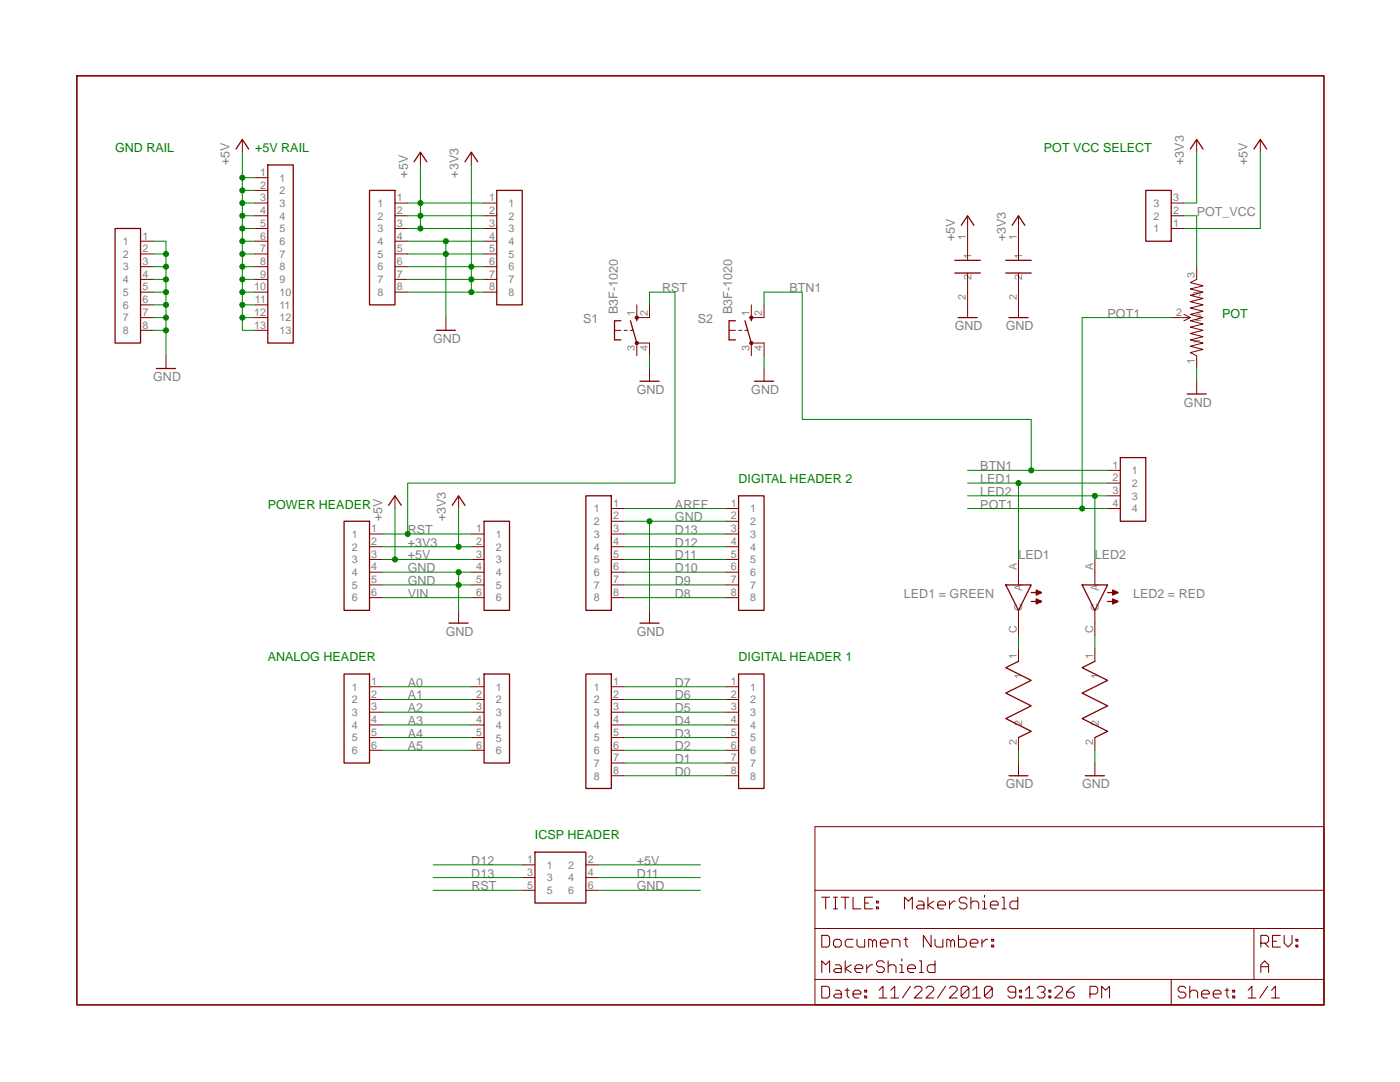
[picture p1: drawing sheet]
<svg xmlns="http://www.w3.org/2000/svg" width="279mm" height="216mm" viewBox="0 0 279 216" stroke-linecap="round" stroke-linejoin="round" font-family="sans-serif">
<g fill="none" stroke="#800000" stroke-width=".21">
<path d="M164 194.1v-2.4l.8 .8 .8-.8v2.4M166.7 192.5h.8l.4 .4v1.2h-1.2l-.4-.4 .4-.4h1.2M168.7 191.7v2.4M169.9 192.5l-1.2 .8 1.2 .8M170.6 193.3h1.6v-.4l-.4-.4h-.8l-.4 .4v.8l.4 .4h.8M173 192.5v1.6M174.1 192.5h-.3l-.8 .8M176.5 192.1l-.4-.4h-.8l-.4 .4v.4l.4 .4h.8l.4 .4v.4l-.4 .4h-.8l-.4-.4M177.2 192.9l.5-.4h.7l.4 .4v1.2M177.2 191.7v2.4M179.6 192.5h.4v1.6M179.6 194.1h.8"/>
<path d="M180 191.3v.4M181.1 193.3h1.6v-.4l-.4-.4h-.8l-.4 .4v.8l.4 .4h.8M183.5 191.7h.4v2.4M183.5 194.1h.8M186.6 191.7v2.4h-1.2l-.3-.4v-.8l.3-.4h1.2M251.6 194.1v-1.6l.8-.8 .8 .8v1.6M251.6 192.9h1.6"/>
</g>
<path d="M122.6 65.9h1.3M124.5 65.9h.7M125.8 65.9h.6M127.1 60.8v2.6h2.5v-2.6M127.1 71v-2.5h2.5v2.5" fill="none" stroke="#800000" stroke-width=".2"/>
<path d="M123.9 64h-1.3v3.8h1.3M127.1 63.4v.6" fill="none" stroke="#800000" stroke-width=".25"/>
<circle cx="127.1" cy="68.5" r=".33" fill="#800000"/>
<circle cx="127.1" cy="68.5" r=".33" fill="none" stroke="#800000" stroke-width=".2"/>
<circle cx="127.1" cy="63.4" r=".33" fill="#800000"/>
<g fill="none" stroke="#800000" stroke-width=".2">
<path d="M145.5 65.9h1.3M147.4 65.9h.6M148.7 65.9h.6M149.9 60.8v2.6h2.6v-2.6M149.9 71v-2.5h2.6v2.5M162.6 177.7h101.6M162.6 185.3h101.6M162.6 195.4h87.7M233.7 195.4v5.1M250.3 195.4h13.9v5.1h-101.6v-35.5h101.6v30.4M250.3 185.3v10.1"/>
<circle cx="127.1" cy="63.4" r=".33"/>
</g>
<path d="M125.8 64l1.3 4.5M146.8 64h-1.3v3.8h1.3M149.9 63.4v.6" fill="none" stroke="#800000" stroke-width=".25"/>
<path d="M15.3 15.1h248.9v185.4h-248.9z" fill="none" stroke="#800000" stroke-width=".32"/>
<g fill="none" stroke="#800000" stroke-width=".21">
<path d="M164 179h1.6M164.8 179v2.4M166.3 179h.8M166.7 179v2.4M167.9 179h1.6M168.7 179v2.4M170.2 179v2.4h1.6M174.1 179h-1.5v2.4h1.5M174.9 179.8h.4v.4h-.4zM183.2 179.8h.8l.4 .4v1.2h-1.2l-.3-.4 .3-.4h1.2M185.2 179v2.4M186.4 179.8l-1.2 .8 1.2 .8"/>
<path d="M189.5 179.8v1.6M190.6 179.8h-.4l-.7 .8M193 179.4l-.4-.4h-.8l-.4 .4v.4l.4 .4h.8l.4 .4v.4l-.4 .4h-.8l-.4-.4M193.8 179v2.4M196.1 179.8h.4v1.6M196.5 178.6v.4M200 179h.4v2.4M203.1 179v2.4h-1.1l-.5-.4v-.8l.5-.4h1.1M164 196.8h1.2l.4 .4v1.6l-.4 .3h-1.2zM164 186.6h1.2l.4 .4v1.6l-.4 .4h-1.2zM166.3 181.4h.8M166.7 197.6h.8l.4 .4v1.1h-1.2l-.4-.3 .4-.4h1.2"/>
<path d="M166.7 187.4h.8l.4 .4v.8l-.4 .4h-.8l-.4-.4v-.8zM168.7 197.6h.8M169.1 197.2v1.6l.4 .3M170.2 198.4h1.6v-.4l-.4-.4h-.8l-.4 .4v.8l.4 .3h.8M170.2 187.4h-1.1l-.4 .4v.8l.4 .4h1.1M171 187.4v1.2l.4 .4h1.2v-1.6M172.6 197.6h.4v.4h-.4zM172.6 198.8h.4v.3h-.4zM172.6 180.2h.8M173.4 189v-1.6h.4l.3 .4v1.2M174.1 187.8l.4-.4 .4 .4v1.2M174.9 181h.4v.4h-.4z"/>
<path d="M175.4 197.6l.8-.8v2.3M175.4 199.1h1.6M175.7 188.2h1.5v-.4l-.3-.4h-.8l-.4 .4v.8l.4 .4h.8M177.8 197.6l.8-.8v2.3M177.8 199.1h1.5M178 189v-1.6h1.2l.4 .4v1.2M180.4 187.4h.7M180.5 181.4v-2.4l.8 .8 .8-.8v2.4M180.8 187v1.6l.3 .4M181.7 196.8l-1.6 2.3M182.5 197.2l.3-.4h.8l.4 .4v.4l-1.5 1.5h1.5M184.8 197.2l.4-.4h.7l.5 .4v.4l-1.6 1.5h1.6"/>
<path d="M185.8 186.6v2.4l-1.5-2.4v2.4M186.6 187.4v1.2l.4 .4h1.2v-1.6M187.1 180.6h1.6v-.4l-.4-.4h-.8l-.4 .4v.8l.4 .4h.8M188.7 196.8l-1.6 2.3M189 189v-1.6h.3l.4 .4v1.2M189.5 197.2l.3-.4h.8l.4 .4v.4l-1.5 1.5h1.5M189.7 187.8l.4-.4 .4 .4v1.2M191.3 186.6v2.4h1.1l.4-.4v-.8l-.4-.4h-1.1M193.4 197.2l-1.6 1.6 .4 .3h.8l.4-.3v-1.6l-.4-.4h-.8l-.4 .4v1.6M193.6 188.2h1.6v-.4l-.4-.4h-.8l-.4 .4v.8l.4 .4h.8M193.8 180.2l.4-.4h.7l.4 .4v1.2M194.1 197.6l.8-.8v2.3"/>
<path d="M194.1 199.1h1.6M196 187.4v1.6M196.1 181.4h.8M197.1 187.4h-.4l-.7 .8M197.7 180.6h1.5v-.4l-.4-.4h-.7l-.4 .4v.8l.4 .4h.7M197.9 187.4h.4v.4h-.4zM197.9 188.6h.4v.4h-.4zM198 197.2l-1.5 1.6 .4 .3h.8l.3-.3v-1.6l-.3-.4h-.8l-.4 .4v1.6M200 181.4h.8M202.7 198h-1.2l-.4-.4v-.4l.4-.4h.8l.4 .4v1.6l-.4 .3h-.8l-.4-.3M203.5 197.6h.4v.4h-.4zM203.5 198.8h.4v.3h-.4z"/>
<path d="M204.7 197.6l.7-.8v2.3M204.7 199.1h1.5M207 197.2l.4-.4h.8l.4 .4v.4l-.4 .4h-.4M208.2 198l.4 .4v.4l-.4 .3h-.8l-.4-.3M209.3 197.6h.4v.4h-.4zM209.3 198.8h.4v.3h-.4zM210.5 197.2l.4-.4h.8l.4 .4v.4l-1.6 1.5h1.6M214.4 196.8l-.8 .4-.7 .8v.8l.3 .3h.8l.4-.3v-.4l-.4-.4h-1.1M217.5 198.4h1.2l.4-.4v-.8l-.4-.4h-1.2v2.3M219.9 199.1v-2.3l.7 .8 .8-.8v2.3M236.7 197.2l-.4-.4h-.8l-.4 .4v.4l.4 .4h.8l.4 .4v.4l-.4 .3h-.8l-.4-.3M237.4 198l.4-.4h.8l.4 .4v1.1"/>
<path d="M237.4 196.8v2.3M239.8 198.4h1.5v-.4l-.3-.4h-.8l-.4 .4v.8l.4 .3h.8M242.1 198.4h1.6v-.4l-.4-.4h-.8l-.4 .4v.8l.4 .3h.8M244.5 197.6h.7M244.9 197.2v1.6l.3 .3M246 197.6h.4v.4h-.4zM246 198.8h.4v.3h-.4zM249.1 197.6l.8-.8v2.3M249.1 199.1h1.5M251.6 188.2h1.2l.4-.4v-.8l-.4-.4h-1.2v2.4M252.4 188.2l.8 .8M253 196.8l-1.6 2.3"/>
<path d="M253.8 197.6l.7-.8v2.3M253.8 199.1h1.5M254 187.8h.7M255.5 186.6h-1.5v2.4h1.5M256.3 186.6v1.6l.8 .8 .8-.8v-1.6M258.6 187.4h.4v.4h-.4zM258.6 188.6h.4v.4h-.4z"/>
</g>
<circle cx="149.9" cy="68.5" r=".33" fill="#800000"/>
<circle cx="149.9" cy="68.5" r=".33" fill="none" stroke="#800000" stroke-width=".2"/>
<circle cx="149.9" cy="63.4" r=".33" fill="#800000"/>
<g fill="none" stroke="#800000" stroke-width=".2">
<path d="M48.4 27.8v2.6M50.9 35.5h2.5M50.9 38h2.5M83.9 30.4v2.5M94.1 30.4v2.5M238.8 27.8v2.6M251.5 27.8v2.6M28 48.1h2.6M28 50.7h2.6M28 53.2h2.6M28 55.8h2.6M28 58.3h2.6"/>
<path d="M50.9 40.5h2.5M50.9 43.1h2.5M50.9 45.6h2.5M50.9 48.1h2.5M50.9 50.7h2.5M50.9 53.2h2.5M50.9 55.8h2.5M50.9 58.3h2.5M78.8 40.5h2.6M78.8 43.1h2.6M78.8 45.6h2.6M78.8 48.1h2.6"/>
<path d="M78.8 50.7h2.6M78.8 53.2h2.6M78.8 55.8h2.6M78.8 58.3h2.6M96.6 40.5h2.5M96.6 43.1h2.5M96.6 45.6h2.5M96.6 48.1h2.5M96.6 50.7h2.5M96.6 53.2h2.5M96.6 55.8h2.5M96.6 58.3h2.5"/>
<path d="M193.1 43.1v8.8M193.1 54.5v8.9M203.3 43.1v8.8M203.3 54.5v8.9M233.7 40.5h2.6M233.7 43.1h2.6M233.7 45.6h2.6M238.8 53.2v2.6l-1.2 .6 2.5 .6-2.5 .7 2.5 .6-2.5 .6 2.5 .7-2.5 .6 2.5 .6-2.5 .7 2.5 .6-2.5 .6 2.5 .7-2.5 .6 2.5 .6-2.5 .7 2.5 .6-2.5 .6 2.5 .7-2.5 .6 2.5 .7-2.5 .6 2.5 .6-2.5 .7 1.2 .6v2.5M28 60.8h2.6M28 63.4h2.6M28 65.9h2.6M33.1 71v2.5"/>
<path d="M50.9 60.8h2.5M50.9 63.4h2.5M50.9 65.9h2.5M89 63.4v2.5M129.6 73.5v2.6M152.5 73.5v2.6M236.3 62.7l1.3 .7h-3.9M237.6 63.4l-1.3 .6M238.8 76.1v2.5M78.8 98.9v2.6M91.5 98.9v2.6M221 93.9h2.6"/>
<path d="M221 96.4h2.6M221 98.9h2.6M73.7 106.6h2.6M73.7 109.1h2.6M73.7 111.6h2.6M73.7 114.2h2.6M73.7 116.7h2.6M73.7 119.3h2.6M94.1 106.6h2.5M94.1 109.1h2.5M94.1 111.6h2.5M94.1 114.2h2.5"/>
<path d="M94.1 116.7h2.5M94.1 119.3h2.5M122 106.6h2.5M122 109.1h2.5M122 111.6h2.5M122 114.2h2.5M122 116.7h2.5M122 119.3h2.5M122 101.5h2.5M122 104h2.5M144.9 106.6h2.5M144.9 109.1h2.5"/>
<path d="M144.9 111.6h2.5M144.9 114.2h2.5M144.9 116.7h2.5M144.9 119.3h2.5M144.9 101.5h2.5M144.9 104h2.5M203.3 111.6v5.1M218.5 111.6v5.1M221 101.5h2.6M73.7 137h2.6M73.7 139.6h2.6M91.5 121.8v2.5"/>
<path d="M94.1 137h2.5M94.1 139.6h2.5M122 137h2.5M122 139.6h2.5M129.6 121.8v2.5M144.9 137h2.5M144.9 139.6h2.5M203.3 121.8v5.1M203.3 129.4v2.6M218.5 121.8v5.1M218.5 129.4v2.6M73.7 142.1h2.6"/>
<path d="M73.7 144.7h2.6M73.7 147.2h2.6M73.7 149.7h2.6M94.1 142.1h2.5M94.1 144.7h2.5M94.1 147.2h2.5M94.1 149.7h2.5M122 142.1h2.5M122 144.7h2.5M122 147.2h2.5M122 149.7h2.5M122 152.3h2.5"/>
<path d="M122 154.8h2.5M144.9 142.1h2.5M144.9 144.7h2.5M144.9 147.2h2.5M144.9 149.7h2.5M144.9 152.3h2.5M144.9 154.8h2.5M203.3 147.2v2.5M203.3 152.3v2.5M218.5 147.2v2.5M218.5 152.3v2.5M104.2 172.6h2.6"/>
<path d="M104.2 175.1h2.6M104.2 177.7h2.6M116.9 172.6h2.6M116.9 175.1h2.6M116.9 177.7h2.6"/>
<circle cx="149.9" cy="63.4" r=".33"/>
</g>
<g fill="none" stroke="#800000" stroke-width=".25">
<path d="M47.1 29.7l1.3-1.9 1.2 1.9M53.4 32.9h5.1v35.6h-5.1zM73.7 38h5.1v22.8h-5.1zM82.6 32.3l1.3-1.9 1.3 1.9M92.8 32.3l1.3-1.9 1.2 1.9M99.1 38h5.1v22.8h-5.1zM228.7 38h5v10.1h-5zM237.6 29.7l1.2-1.9 1.3 1.9M250.3 29.7l1.2-1.9 1.3 1.9M23 45.6h5v22.9h-5zM190.6 51.9h5M190.6 54.5h5"/>
<path d="M191.8 45l1.3-1.9 1.3 1.9M200.7 51.9h5.1M200.7 54.5h5.1M202 45l1.3-1.9 1.2 1.9M31.2 73.5h3.8M87.1 65.9h3.8M127.7 76.1h3.8M148.7 64l1.2 4.5M150.6 76.1h3.8M191.2 63.4h3.8M201.4 63.4h3.8M236.9 78.6h3.8"/>
<path d="M116.9 98.9h5.1v22.9h-5.1zM147.4 98.9h5.1v22.9h-5.1zM223.6 91.3h5.1v12.7h-5.1zM68.7 104h5v17.8h-5zM77.6 100.8l1.2-1.9 1.3 1.9M90.3 100.8l1.2-1.9 1.3 1.9M96.6 104h5.1v17.8h-5.1zM200.7 116.7h5.1l-2.5 5.1zM206.8 118v-.3l1 .5h-2M206.8 119.8v-.3l1 .5h-2M207.8 118.2l-1-.2v.5l1-.3-1 .5v-.2M216 116.7h5l-2.5 5.1z"/>
<path d="M222.1 118v-.3l1 .5h-2.1M222.1 119.8v-.3l1 .5h-2.1M223.1 118.2l-1-.2v.5l1-.3-1 .5v-.2M68.7 134.5h5v17.8h-5zM89.6 124.3h3.8M96.6 134.5h5.1v17.8h-5.1zM116.9 134.5h5.1v22.8h-5.1zM127.7 124.3h3.8M147.4 134.5h5.1v22.8h-5.1zM203.3 132l-2.6 1.2 5.1 2.6-5.1 2.5 5.1 2.5-5.1 2.6 5.1 2.5-2.5 1.3M207.8 120l-1-.2v.5l1-.3-1 .5v-.2M218.5 132l-2.5 1.2 5 2.6-5 2.5 5 2.5-5 2.6 5 2.5-2.5 1.3"/>
<path d="M223.1 120l-1-.2v.5l1-.3-1 .5v-.2M201.4 154.8h3.8M216.6 154.8h3.8M106.8 170h10.1v10.2h-10.1z"/>
</g>
<path d="M124.5 104h20.4M124.5 101.5h20.4M129.6 104v17.8" fill="none" stroke="#008000" stroke-width=".2"/>
<circle cx="129.6" cy="104" r=".51" fill="#008000"/>
<g fill="none" stroke="#008000" stroke-width=".2">
<path d="M76.3 116.7h17.8M91.5 116.7v5.1M119.5 177.7h20.3"/>
<circle cx="129.6" cy="104" r=".51"/>
</g>
<circle cx="91.5" cy="116.7" r=".51" fill="#008000"/>
<g fill="none" stroke="#008000" stroke-width=".2">
<path d="M76.3 114.2h17.8M91.5 114.2v2.5"/>
<circle cx="91.5" cy="116.7" r=".51"/>
</g>
<circle cx="91.5" cy="114.2" r=".51" fill="#008000"/>
<g fill="none" stroke="#008000" stroke-width=".2">
<path d="M30.6 65.9h2.5v5.1M33.1 63.4v2.5M129.6 71v2.5M152.5 71v2.5M203.3 149.7v2.6M218.5 149.7v2.6"/>
<circle cx="91.5" cy="114.2" r=".51"/>
</g>
<circle cx="33.1" cy="65.9" r=".51" fill="#008000"/>
<g fill="none" stroke="#008000" stroke-width=".2">
<path d="M33.1 48.1v15.3h-2.5"/>
<circle cx="33.1" cy="65.9" r=".51"/>
</g>
<circle cx="33.1" cy="63.4" r=".51" fill="#008000"/>
<g fill="none" stroke="#008000" stroke-width=".2">
<path d="M30.6 48.1h2.5M30.6 50.7h2.5"/>
<circle cx="33.1" cy="63.4" r=".51"/>
</g>
<circle cx="33.1" cy="50.7" r=".51" fill="#008000"/>
<g fill="none" stroke="#008000" stroke-width=".2">
<path d="M30.6 53.2h2.5"/>
<circle cx="33.1" cy="50.7" r=".51"/>
</g>
<circle cx="33.1" cy="53.2" r=".51" fill="#008000"/>
<g fill="none" stroke="#008000" stroke-width=".2">
<path d="M30.6 55.8h2.5"/>
<circle cx="33.1" cy="53.2" r=".51"/>
</g>
<circle cx="33.1" cy="55.8" r=".51" fill="#008000"/>
<g fill="none" stroke="#008000" stroke-width=".2">
<path d="M30.6 58.3h2.5"/>
<circle cx="33.1" cy="55.8" r=".51"/>
</g>
<circle cx="33.1" cy="58.3" r=".51" fill="#008000"/>
<g fill="none" stroke="#008000" stroke-width=".2">
<path d="M30.6 60.8h2.5"/>
<circle cx="33.1" cy="58.3" r=".51"/>
</g>
<circle cx="33.1" cy="60.8" r=".51" fill="#008000"/>
<g fill="none" stroke="#008000" stroke-width=".2">
<path d="M81.4 50.7h15.2M89 50.7v12.7M238.8 73.5v2.6"/>
<circle cx="33.1" cy="60.8" r=".51"/>
</g>
<circle cx="89" cy="50.7" r=".51" fill="#008000"/>
<g fill="none" stroke="#008000" stroke-width=".2">
<path d="M81.4 48.1h15.2M89 48.1v2.6"/>
<circle cx="89" cy="50.7" r=".51"/>
</g>
<circle cx="89" cy="48.1" r=".51" fill="#008000"/>
<g fill="none" stroke="#008000" stroke-width=".2">
<path d="M129.6 60.8v-2.5h5.1v38.1h-53.3v10.2M76.3 106.6h17.8M76.3 119.3h17.8M124.5 106.6h20.4M124.5 109.1h20.4M124.5 111.6h20.4M124.5 114.2h20.4M124.5 116.7h20.4M124.5 119.3h20.4M76.3 137h17.8M76.3 139.6h17.8M124.5 137h20.4"/>
<path d="M124.5 139.6h20.4M76.3 142.1h17.8M76.3 144.7h17.8M76.3 147.2h17.8M76.3 149.7h17.8M124.5 142.1h20.4M124.5 144.7h20.4M124.5 147.2h20.4M124.5 149.7h20.4M124.5 152.3h20.4M124.5 154.8h20.4M86.4 175.1h17.8"/>
<path d="M86.4 172.6h17.8M119.5 175.1h20.3"/>
<circle cx="89" cy="48.1" r=".51"/>
</g>
<circle cx="81.4" cy="106.6" r=".51" fill="#008000"/>
<g fill="none" stroke="#008000" stroke-width=".2">
<path d="M152.5 60.8v-2.5h7.6v25.4h45.7v10.2M193.1 93.9h27.9M86.4 177.7h17.8"/>
<circle cx="81.4" cy="106.6" r=".51"/>
</g>
<circle cx="205.8" cy="93.9" r=".51" fill="#008000"/>
<g fill="none" stroke="#008000" stroke-width=".2">
<path d="M193.1 96.4h27.9M203.3 96.4v15.2"/>
<circle cx="205.8" cy="93.9" r=".51"/>
</g>
<circle cx="203.3" cy="96.4" r=".51" fill="#008000"/>
<g fill="none" stroke="#008000" stroke-width=".2">
<path d="M193.1 98.9h27.9M218.5 98.9v12.7"/>
<circle cx="203.3" cy="96.4" r=".51"/>
</g>
<circle cx="218.5" cy="98.9" r=".51" fill="#008000"/>
<g fill="none" stroke="#008000" stroke-width=".2">
<path d="M216 101.5h5"/>
<circle cx="218.5" cy="98.9" r=".51"/>
</g>
<circle cx="216" cy="101.5" r=".51" fill="#008000"/>
<g fill="none" stroke="#008000" stroke-width=".2">
<path d="M233.7 63.4h-17.7v38.1h-22.9M76.3 111.6h17.8M78.8 101.5v10.1"/>
<circle cx="216" cy="101.5" r=".51"/>
</g>
<circle cx="78.8" cy="111.6" r=".51" fill="#008000"/>
<g fill="none" stroke="#008000" stroke-width=".2">
<path d="M48.4 30.4v5.1h2.5M48.4 35.5v2.5h2.5M119.5 172.6h20.3"/>
<circle cx="78.8" cy="111.6" r=".51"/>
</g>
<circle cx="48.4" cy="35.5" r=".51" fill="#008000"/>
<g fill="none" stroke="#008000" stroke-width=".2">
<path d="M48.4 38v2.5h2.5"/>
<circle cx="48.4" cy="35.5" r=".51"/>
</g>
<circle cx="48.4" cy="38" r=".51" fill="#008000"/>
<g fill="none" stroke="#008000" stroke-width=".2">
<path d="M48.4 40.5v2.6h2.5"/>
<circle cx="48.4" cy="38" r=".51"/>
</g>
<circle cx="48.4" cy="40.5" r=".51" fill="#008000"/>
<g fill="none" stroke="#008000" stroke-width=".2">
<path d="M48.4 43.1v2.5h2.5"/>
<circle cx="48.4" cy="40.5" r=".51"/>
</g>
<circle cx="48.4" cy="43.1" r=".51" fill="#008000"/>
<g fill="none" stroke="#008000" stroke-width=".2">
<path d="M48.4 45.6v2.5h2.5"/>
<circle cx="48.4" cy="43.1" r=".51"/>
</g>
<circle cx="48.4" cy="45.6" r=".51" fill="#008000"/>
<g fill="none" stroke="#008000" stroke-width=".2">
<path d="M48.4 48.1v2.6h2.5"/>
<circle cx="48.4" cy="45.6" r=".51"/>
</g>
<circle cx="48.4" cy="48.1" r=".51" fill="#008000"/>
<g fill="none" stroke="#008000" stroke-width=".2">
<path d="M48.4 50.7v2.5h2.5"/>
<circle cx="48.4" cy="48.1" r=".51"/>
</g>
<circle cx="48.4" cy="50.7" r=".51" fill="#008000"/>
<g fill="none" stroke="#008000" stroke-width=".2">
<path d="M48.4 53.2v2.6h2.5"/>
<circle cx="48.4" cy="50.7" r=".51"/>
</g>
<circle cx="48.4" cy="53.2" r=".51" fill="#008000"/>
<g fill="none" stroke="#008000" stroke-width=".2">
<path d="M48.4 55.8v2.5h2.5"/>
<circle cx="48.4" cy="53.2" r=".51"/>
</g>
<circle cx="48.4" cy="55.8" r=".51" fill="#008000"/>
<g fill="none" stroke="#008000" stroke-width=".2">
<path d="M48.4 58.3v2.5h2.5"/>
<circle cx="48.4" cy="55.8" r=".51"/>
</g>
<circle cx="48.4" cy="58.3" r=".51" fill="#008000"/>
<g fill="none" stroke="#008000" stroke-width=".2">
<path d="M48.4 60.8v2.6h2.5"/>
<circle cx="48.4" cy="58.3" r=".51"/>
</g>
<circle cx="48.4" cy="60.8" r=".51" fill="#008000"/>
<g fill="none" stroke="#008000" stroke-width=".2">
<path d="M48.4 63.4v2.5h2.5"/>
<circle cx="48.4" cy="60.8" r=".51"/>
</g>
<circle cx="48.4" cy="63.4" r=".51" fill="#008000"/>
<g fill="none" stroke="#008000" stroke-width=".2">
<path d="M83.9 32.9v7.6M251.5 30.4v15.2h-15.2M81.4 40.5h15.2"/>
<circle cx="48.4" cy="63.4" r=".51"/>
</g>
<circle cx="83.9" cy="40.5" r=".51" fill="#008000"/>
<g fill="none" stroke="#008000" stroke-width=".2">
<path d="M81.4 43.1h15.2M83.9 40.5v2.6"/>
<circle cx="83.9" cy="40.5" r=".51"/>
</g>
<circle cx="83.9" cy="43.1" r=".51" fill="#008000"/>
<g fill="none" stroke="#008000" stroke-width=".2">
<path d="M81.4 45.6h15.2M83.9 43.1v2.5"/>
<circle cx="83.9" cy="43.1" r=".51"/>
</g>
<circle cx="83.9" cy="45.6" r=".51" fill="#008000"/>
<g fill="none" stroke="#008000" stroke-width=".2">
<path d="M76.3 109.1h17.8M91.5 101.5v7.6"/>
<circle cx="83.9" cy="45.6" r=".51"/>
</g>
<circle cx="91.5" cy="109.1" r=".51" fill="#008000"/>
<g fill="none" stroke="#008000" stroke-width=".2">
<path d="M94.1 32.9v20.3M238.8 30.4v10.1h-2.5M81.4 53.2h15.2"/>
<circle cx="91.5" cy="109.1" r=".51"/>
</g>
<circle cx="94.1" cy="53.2" r=".51" fill="#008000"/>
<g fill="none" stroke="#008000" stroke-width=".2">
<path d="M81.4 55.8h15.2M94.1 53.2v2.6"/>
<circle cx="94.1" cy="53.2" r=".51"/>
</g>
<circle cx="94.1" cy="55.8" r=".51" fill="#008000"/>
<g fill="none" stroke="#008000" stroke-width=".2">
<path d="M81.4 58.3h15.2M94.1 55.8v2.5"/>
<circle cx="94.1" cy="55.8" r=".51"/>
</g>
<circle cx="94.1" cy="58.3" r=".51" fill="#008000"/>
<g fill="none" stroke="#008000" stroke-width=".2">
<path d="M236.3 43.1h2.5v10.1M203.3 126.9v2.5M218.5 126.9v2.5"/>
<circle cx="94.1" cy="58.3" r=".51"/>
</g>
<g font-size="2.5" fill="#008000">
<text x="23" y="30.4">GND RAIL</text>
<text x="50.9" y="30.4">+5V RAIL</text>
<text x="208.3" y="30.4">POT VCC SELECT</text>
<text x="243.9" y="63.4">POT</text>
<text x="53.4" y="101.5">POWER HEADER</text>
<text x="147.4" y="96.4">DIGITAL HEADER 2</text>
<text x="53.4" y="132">ANALOG HEADER</text>
<text x="147.4" y="132">DIGITAL HEADER 1</text>
<text x="106.8" y="167.5">ICSP HEADER</text>
</g>
<g font-size="2.5" fill="#808080">
<text x="45.8" y="32.9" transform="rotate(-90 45.8 32.9)">+5V</text>
<text x="81.4" y="35.5" transform="rotate(-90 81.4 35.5)">+5V</text>
<text x="91.5" y="35.5" transform="rotate(-90 91.5 35.5)">+3V3</text>
<text x="236.3" y="32.9" transform="rotate(-90 236.3 32.9)">+3V3</text>
<text x="249" y="32.9" transform="rotate(-90 249 32.9)">+5V</text>
<text x="238.8" y="43.1">POT_VCC</text>
<text x="190.6" y="48.1" transform="rotate(-90 190.6 48.1)">+5V</text>
<text x="200.7" y="48.1" transform="rotate(-90 200.7 48.1)">+3V3</text>
<text x="132.2" y="58.3">RST</text>
<text x="157.6" y="58.3">BTN1</text>
<text x="116.4" y="64.5">S1</text>
<text x="123.3" y="62.7" transform="rotate(-90 123.3 62.7)">B3F-1020</text>
<text x="139.3" y="64.5">S2</text>
<text x="146.1" y="62.7" transform="rotate(-90 146.1 62.7)">B3F-1020</text>
<text x="190.6" y="65.9">GND</text>
<text x="200.7" y="65.9">GND</text>
<text x="221" y="63.4">POT1</text>
<text x="86.4" y="68.5">GND</text>
<text x="30.6" y="76.1">GND</text>
<text x="127.1" y="78.6">GND</text>
<text x="149.9" y="78.6">GND</text>
<text x="236.3" y="81.2">GND</text>
<text x="195.6" y="93.9">BTN1</text>
<text x="134.7" y="101.5">AREF</text>
<text x="195.6" y="96.4">LED1</text>
<text x="195.6" y="98.9">LED2</text>
<text x="195.6" y="101.5">POT1</text>
<text x="76.3" y="104" transform="rotate(-90 76.3 104)">+5V</text>
<text x="81.4" y="106.6">RST</text>
<text x="89" y="104" transform="rotate(-90 89 104)">+3V3</text>
<text x="134.7" y="104">GND</text>
<text x="134.7" y="106.6">D13</text>
<text x="81.4" y="111.6">+5V</text>
<text x="81.4" y="109.1">+3V3</text>
<text x="134.7" y="109.1">D12</text>
<text x="134.7" y="111.6">D11</text>
<text x="203.3" y="111.6">LED1</text>
<text x="218.5" y="111.6">LED2</text>
<text x="81.4" y="114.2">GND</text>
<text x="81.4" y="116.7">GND</text>
<text x="81.4" y="119.3">VIN</text>
<text x="134.7" y="114.2">D10</text>
<text x="134.7" y="116.7">D9</text>
<text x="134.7" y="119.3">D8</text>
<text x="180.4" y="119.3">LED1 = GREEN</text>
<text x="226.1" y="119.3">LED2 = RED</text>
<text x="89" y="126.9">GND</text>
<text x="127.1" y="126.9">GND</text>
<text x="81.4" y="137">A0</text>
<text x="134.7" y="137">D7</text>
<text x="81.4" y="142.1">A2</text>
<text x="81.4" y="139.6">A1</text>
<text x="134.7" y="139.6">D6</text>
<text x="134.7" y="142.1">D5</text>
<text x="81.4" y="149.7">A5</text>
<text x="81.4" y="147.2">A4</text>
<text x="81.4" y="144.7">A3</text>
<text x="134.7" y="144.7">D4</text>
<text x="134.7" y="147.2">D3</text>
<text x="134.7" y="149.7">D2</text>
<text x="134.7" y="152.3">D1</text>
<text x="134.7" y="154.8">D0</text>
<text x="200.7" y="157.3">GND</text>
<text x="216" y="157.3">GND</text>
<text x="94.1" y="172.6">D12</text>
<text x="127.1" y="172.6">+5V</text>
<text x="94.1" y="175.1">D13</text>
<text x="94.1" y="177.7">RST</text>
<text x="127.1" y="177.7">GND</text>
<text x="127.1" y="175.1">D11</text>
</g>
<g font-size="2.1" fill="#808080">
<text x="51.9" y="35.1">1</text>
<text x="51.9" y="37.6">2</text>
<text x="51.9" y="40.2">3</text>
<text x="55.8" y="36.2">1</text>
<text x="55.8" y="38.8">2</text>
<text x="55.8" y="41.3">3</text>
<text x="75.3" y="41.3">1</text>
<text x="79.2" y="40.2">1</text>
<text x="97.6" y="40.2">1</text>
<text x="101.5" y="41.3">1</text>
<text x="230.2" y="41.3">3</text>
<text x="234.1" y="40.2">3</text>
<text x="28.4" y="47.8">1</text>
<text x="51.9" y="42.7">4</text>
<text x="51.9" y="45.3">5</text>
<text x="51.9" y="47.8">6</text>
<text x="55.8" y="43.8">4</text>
<text x="55.8" y="46.4">5</text>
<text x="75.3" y="43.8">2</text>
<text x="75.3" y="46.4">3</text>
<text x="79.2" y="42.7">2</text>
<text x="79.2" y="45.3">3</text>
<text x="79.2" y="47.8">4</text>
<text x="97.6" y="42.7">2</text>
<text x="97.6" y="45.3">3</text>
<text x="97.6" y="47.8">4</text>
<text x="101.5" y="43.8">2</text>
<text x="101.5" y="46.4">3</text>
<text x="192.8" y="47.8" transform="rotate(-90 192.8 47.8)">1</text>
<text x="202.9" y="47.8" transform="rotate(-90 202.9 47.8)">1</text>
<text x="230.2" y="46.4">1</text>
<text x="230.2" y="43.8">2</text>
<text x="234.1" y="45.3">1</text>
<text x="234.1" y="42.7">2</text>
<text x="24.5" y="48.9">1</text>
<text x="24.5" y="51.4">2</text>
<text x="24.5" y="54">3</text>
<text x="28.4" y="50.3">2</text>
<text x="28.4" y="52.9">3</text>
<text x="51.9" y="50.3">7</text>
<text x="51.9" y="52.9">8</text>
<text x="55.8" y="48.9">6</text>
<text x="55.8" y="51.4">7</text>
<text x="55.8" y="54">8</text>
<text x="75.3" y="48.9">4</text>
<text x="75.3" y="51.4">5</text>
<text x="75.3" y="54">6</text>
<text x="79.2" y="50.3">5</text>
<text x="79.2" y="52.9">6</text>
<text x="97.6" y="50.3">5</text>
<text x="97.6" y="52.9">6</text>
<text x="101.5" y="48.9">4</text>
<text x="101.5" y="51.4">5</text>
<text x="101.5" y="54">6</text>
<text x="193.9" y="51.7" transform="rotate(-90 193.9 51.7)">1</text>
<text x="204" y="51.7" transform="rotate(-90 204 51.7)">1</text>
<text x="24.5" y="56.5">4</text>
<text x="24.5" y="59.1">5</text>
<text x="28.4" y="55.4">4</text>
<text x="28.4" y="58">5</text>
<text x="50.7" y="58">10</text>
<text x="51.9" y="55.4">9</text>
<text x="55.8" y="56.5">9</text>
<text x="55.8" y="59.1">10</text>
<text x="75.3" y="56.5">7</text>
<text x="75.3" y="59.1">8</text>
<text x="79.2" y="55.4">7</text>
<text x="79.2" y="58">8</text>
<text x="97.6" y="55.4">7</text>
<text x="97.6" y="58">8</text>
<text x="101.5" y="56.5">7</text>
<text x="101.5" y="59.1">8</text>
<text x="192.8" y="59.8" transform="rotate(-90 192.8 59.8)">2</text>
<text x="193.9" y="56" transform="rotate(-90 193.9 56)">2</text>
<text x="202.9" y="59.8" transform="rotate(-90 202.9 59.8)">2</text>
<text x="204" y="56" transform="rotate(-90 204 56)">2</text>
<text x="238.5" y="55.4" transform="rotate(-90 238.5 55.4)">3</text>
<text x="239.6" y="59.3" transform="rotate(-90 239.6 59.3)">3</text>
<text x="24.5" y="61.6">6</text>
<text x="24.5" y="64.1">7</text>
<text x="28.4" y="60.5">6</text>
<text x="28.4" y="63">7</text>
<text x="28.4" y="65.6">8</text>
<text x="50.7" y="63">12</text>
<text x="50.7" y="65.6">13</text>
<text x="50.9" y="60.5">11</text>
<text x="55.8" y="61.6">11</text>
<text x="55.8" y="64.1">12</text>
<text x="126.7" y="63" transform="rotate(-90 126.7 63)">1</text>
<text x="129.3" y="63" transform="rotate(-90 129.3 63)">2</text>
<text x="149.6" y="63" transform="rotate(-90 149.6 63)">1</text>
<text x="152.1" y="63" transform="rotate(-90 152.1 63)">2</text>
<text x="234.7" y="63">2</text>
<text x="238.6" y="64.1">2</text>
<text x="24.5" y="66.7">8</text>
<text x="55.8" y="66.7">13</text>
<text x="126.7" y="70" transform="rotate(-90 126.7 70)">3</text>
<text x="129.3" y="70" transform="rotate(-90 129.3 70)">4</text>
<text x="149.6" y="70" transform="rotate(-90 149.6 70)">3</text>
<text x="152.1" y="70" transform="rotate(-90 152.1 70)">4</text>
<text x="239.6" y="68.7" transform="rotate(-90 239.6 68.7)">1</text>
<text x="238.5" y="72.5" transform="rotate(-90 238.5 72.5)">1</text>
<text x="222" y="93.5">1</text>
<text x="225.9" y="94.6">1</text>
<text x="122.4" y="101.1">1</text>
<text x="145.9" y="101.1">1</text>
<text x="222" y="96">2</text>
<text x="222" y="98.6">3</text>
<text x="222" y="101.1">4</text>
<text x="225.9" y="97.2">2</text>
<text x="225.9" y="99.7">3</text>
<text x="70.2" y="107.3">1</text>
<text x="74.1" y="106.2">1</text>
<text x="95.1" y="106.2">1</text>
<text x="99" y="107.3">1</text>
<text x="118.5" y="102.2">1</text>
<text x="118.5" y="104.8">2</text>
<text x="118.5" y="107.3">3</text>
<text x="122.4" y="103.7">2</text>
<text x="122.4" y="106.2">3</text>
<text x="145.9" y="103.7">2</text>
<text x="145.9" y="106.2">3</text>
<text x="149.7" y="102.2">1</text>
<text x="149.7" y="104.8">2</text>
<text x="149.7" y="107.3">3</text>
<text x="225.9" y="102.2">4</text>
<text x="70.2" y="109.9">2</text>
<text x="70.2" y="112.4">3</text>
<text x="74.1" y="108.7">2</text>
<text x="74.1" y="111.3">3</text>
<text x="74.1" y="113.8">4</text>
<text x="95.1" y="108.7">2</text>
<text x="95.1" y="111.3">3</text>
<text x="95.1" y="113.8">4</text>
<text x="99" y="109.9">2</text>
<text x="99" y="112.4">3</text>
<text x="118.5" y="109.9">4</text>
<text x="118.5" y="112.4">5</text>
<text x="122.4" y="108.7">4</text>
<text x="122.4" y="111.3">5</text>
<text x="122.4" y="113.8">6</text>
<text x="145.9" y="108.7">4</text>
<text x="145.9" y="111.3">5</text>
<text x="145.9" y="113.8">6</text>
<text x="149.7" y="109.9">4</text>
<text x="149.7" y="112.4">5</text>
<text x="202.9" y="113.8" transform="rotate(-90 202.9 113.8)">A</text>
<text x="218.1" y="113.8" transform="rotate(-90 218.1 113.8)">A</text>
<text x="70.2" y="114.9">4</text>
<text x="70.2" y="117.5">5</text>
<text x="74.1" y="116.4">5</text>
<text x="74.1" y="118.9">6</text>
<text x="95.1" y="116.4">5</text>
<text x="95.1" y="118.9">6</text>
<text x="99" y="114.9">4</text>
<text x="99" y="117.5">5</text>
<text x="118.5" y="114.9">6</text>
<text x="118.5" y="117.5">7</text>
<text x="122.4" y="116.4">7</text>
<text x="122.4" y="118.9">8</text>
<text x="145.9" y="116.4">7</text>
<text x="145.9" y="118.9">8</text>
<text x="149.7" y="114.9">6</text>
<text x="149.7" y="117.5">7</text>
<text x="204" y="117.9" transform="rotate(-90 204 117.9)">A</text>
<text x="219.3" y="117.9" transform="rotate(-90 219.3 117.9)">A</text>
<text x="70.2" y="120">6</text>
<text x="99" y="120">6</text>
<text x="118.5" y="120">8</text>
<text x="149.7" y="120">8</text>
<text x="204" y="122" transform="rotate(-90 204 122)">C</text>
<text x="219.3" y="122" transform="rotate(-90 219.3 122)">C</text>
<text x="202.9" y="126.2" transform="rotate(-90 202.9 126.2)">C</text>
<text x="202.9" y="131.6" transform="rotate(-90 202.9 131.6)">1</text>
<text x="218.1" y="126.2" transform="rotate(-90 218.1 126.2)">C</text>
<text x="218.1" y="131.6" transform="rotate(-90 218.1 131.6)">1</text>
<text x="70.2" y="137.8">1</text>
<text x="74.1" y="136.7">1</text>
<text x="95.1" y="136.7">1</text>
<text x="99" y="137.8">1</text>
<text x="118.5" y="137.8">1</text>
<text x="122.4" y="136.7">1</text>
<text x="145.9" y="136.7">1</text>
<text x="149.7" y="137.8">1</text>
<text x="204" y="135.5" transform="rotate(-90 204 135.5)">1</text>
<text x="219.3" y="135.5" transform="rotate(-90 219.3 135.5)">1</text>
<text x="70.2" y="140.3">2</text>
<text x="70.2" y="142.9">3</text>
<text x="74.1" y="139.2">2</text>
<text x="74.1" y="141.8">3</text>
<text x="95.1" y="139.2">2</text>
<text x="95.1" y="141.8">3</text>
<text x="99" y="140.3">2</text>
<text x="99" y="142.9">3</text>
<text x="118.5" y="140.3">2</text>
<text x="118.5" y="142.9">3</text>
<text x="122.4" y="139.2">2</text>
<text x="122.4" y="141.8">3</text>
<text x="145.9" y="139.2">2</text>
<text x="145.9" y="141.8">3</text>
<text x="149.7" y="140.3">2</text>
<text x="149.7" y="142.9">3</text>
<text x="70.2" y="145.4">4</text>
<text x="70.2" y="148">5</text>
<text x="74.1" y="144.3">4</text>
<text x="74.1" y="146.8">5</text>
<text x="74.1" y="149.4">6</text>
<text x="95.1" y="144.3">4</text>
<text x="95.1" y="146.8">5</text>
<text x="95.1" y="149.4">6</text>
<text x="99" y="145.4">4</text>
<text x="99" y="148">5</text>
<text x="118.5" y="145.4">4</text>
<text x="118.5" y="148">5</text>
<text x="122.4" y="144.3">4</text>
<text x="122.4" y="146.8">5</text>
<text x="122.4" y="149.4">6</text>
<text x="145.9" y="144.3">4</text>
<text x="145.9" y="146.8">5</text>
<text x="145.9" y="149.4">6</text>
<text x="149.7" y="145.4">4</text>
<text x="149.7" y="148">5</text>
<text x="202.9" y="148.7" transform="rotate(-90 202.9 148.7)">2</text>
<text x="204" y="144.8" transform="rotate(-90 204 144.8)">2</text>
<text x="218.1" y="148.7" transform="rotate(-90 218.1 148.7)">2</text>
<text x="219.3" y="144.8" transform="rotate(-90 219.3 144.8)">2</text>
<text x="70.2" y="150.5">6</text>
<text x="99" y="150.5">6</text>
<text x="118.5" y="150.5">6</text>
<text x="118.5" y="153">7</text>
<text x="118.5" y="155.6">8</text>
<text x="122.4" y="151.9">7</text>
<text x="122.4" y="154.5">8</text>
<text x="145.9" y="151.9">7</text>
<text x="145.9" y="154.5">8</text>
<text x="149.7" y="150.5">6</text>
<text x="149.7" y="153">7</text>
<text x="149.7" y="155.6">8</text>
<text x="105.2" y="172.2">1</text>
<text x="109.1" y="173.3">1</text>
<text x="113.4" y="173.3">2</text>
<text x="117.3" y="172.2">2</text>
<text x="105.2" y="174.8">3</text>
<text x="105.2" y="177.3">5</text>
<text x="109.1" y="175.9">3</text>
<text x="109.1" y="178.4">5</text>
<text x="113.4" y="175.9">4</text>
<text x="113.4" y="178.4">6</text>
<text x="117.3" y="174.8">4</text>
<text x="117.3" y="177.3">6</text>
</g>
</svg>
